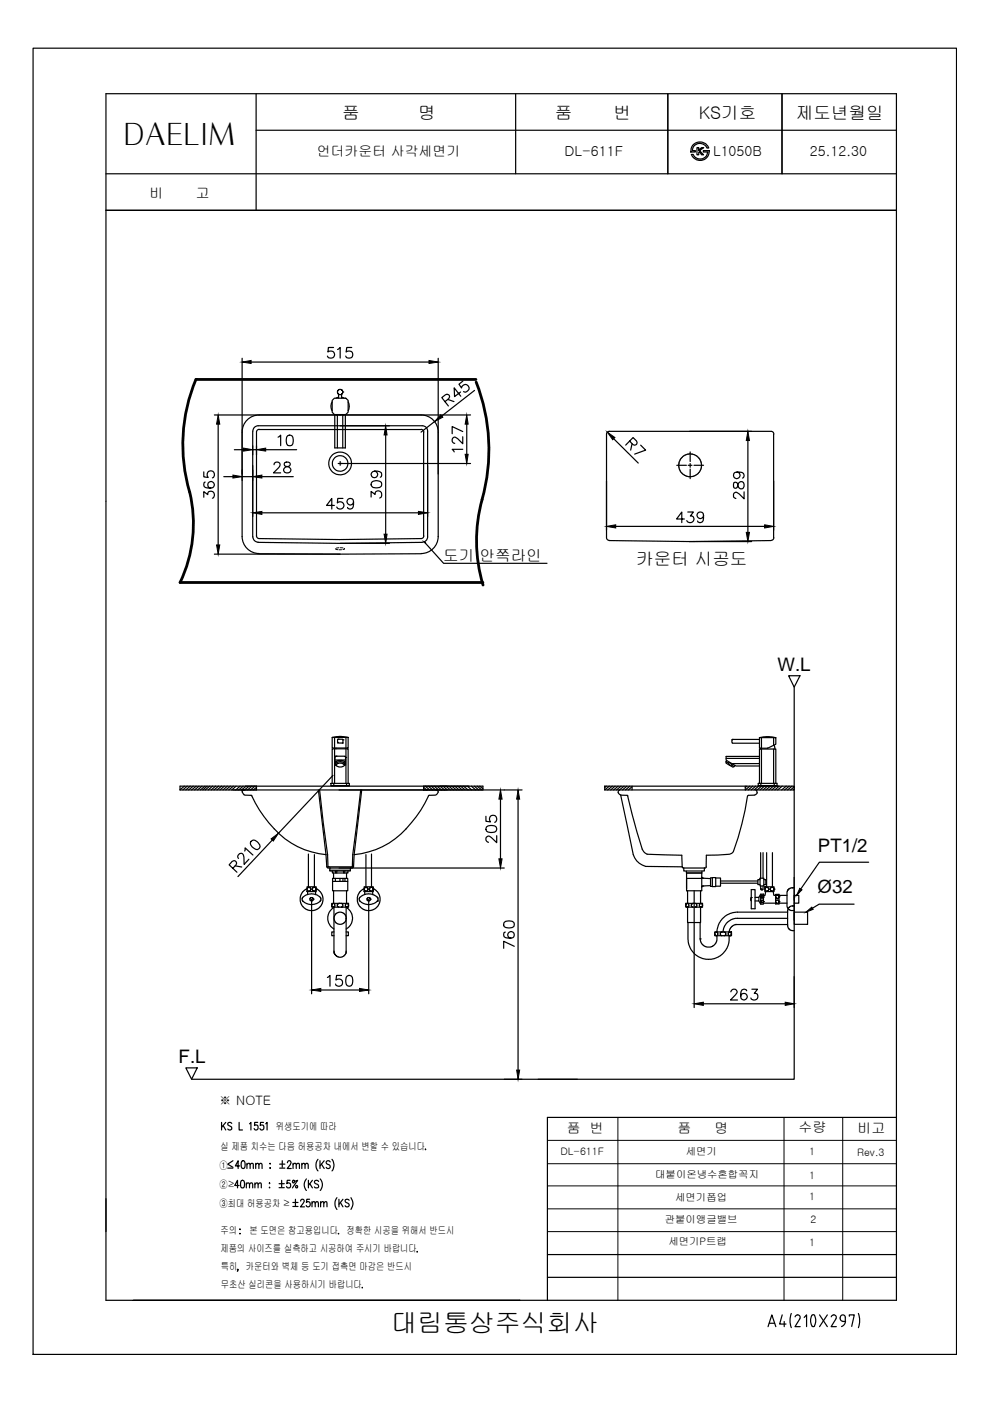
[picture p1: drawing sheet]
<svg xmlns="http://www.w3.org/2000/svg" width="210mm" height="297mm" viewBox="0 0 210 297" stroke-linecap="round" stroke-linejoin="round" font-family="sans-serif">
<!-- layer: YA -->
<g fill="none" stroke="#000" stroke-width=".25">
<path d="M7 10.2h195.8v277h-195.8zM54.3 19.9v24.7M109.3 19.9v16.9M141.6 19.9v16.9M165.8 19.9v16.9M190.1 19.9h-167.6v255.8h87.7h-81.9M22.5 36.8h167.6M54.3 27.6h135.8M146.6 32.7h.3a1.64 1.64 0 0 0 1.8 1 1.64 1.64 0 0 0 1.4-1.5h-1v-.3h1.3a1.94 1.94 0 0 1-1.6 2.1 1.94 1.94 0 0 1-2.2-1.3zM147.1 30.6a2 2 0 0 1 3.2 .8h-.3a1.65 1.65 0 0 0-1.8-1 1.65 1.65 0 0 0-1.4 1.5h.6v.3h-.9l.2-1.1zM147.8 31.3h.4v.5l.5-.5h.5l-.9 .6 .9 .9h-.5l-.4-.7-.1 .2v.5h-.4zM22.5 44.6h167.6"/>
<path d="M190.1 236.9h-74v38.8h74M116.1 270.8h74M116.1 266h74M165.8 278.8l-.5 1.9h1.4M167.8 278.5l-.3 1.5 .3 1.5M168.6 279.2a.54 .54 0 0 1 .7-.4 .54 .54 0 0 1 .3 .8l-1 1.7h1.1M170.5 279.3l.5-.5v2.5M172.1 278.9a2.31 2.31 0 0 0 0 2.2M172.1 278.9l.3-.2 .3 .2M172.7 278.9a2.31 2.31 0 0 1 0 2.2M173.8 278.8l1.6 2.5M175.4 278.8l-1.6 2.5"/>
<path d="M176.2 279.2a.54 .54 0 0 1 .8-.4 .54 .54 0 0 1 .2 .8l-1 1.7h1.1M178.1 279.3v.3M178.2 279.3a.53 .53 0 0 1 .5-.5 .53 .53 0 0 1 .5 .5M178.2 279.6v.3l.5 .2M179.2 279.3v.8M180.1 279.1v-.3h1l-.5 2.4M182 278.5l.3 1.5-.3 1.5M162.8 281.3l.8-2.5 .9 2.5M163.1 280.6h1.1M166.3 280.2v1.1M172.1 281.1l.3 .2 .3-.2M178.7 280.2h.5"/>
<path d="M179.3 280.1a1.25 1.25 0 0 1-.9 1.2"/>
</g>
<!-- layer: 002 -->
<g fill="none" stroke="#000" stroke-width=".25">
<path d="M167.2 143.3h2.4l-1.2 2.4zM38.2 167.5v-.8h64.2v.8M39.1 166.7l-.9 .7M39.7 166.7l-.9 .8M40.3 166.7l-.9 .8M41 166.7l-1 .8M41.6 166.7l-1 .8M42.2 166.7l-.9 .8M42.8 166.7l-.9 .8M43.5 166.7l-1 .8M43.9 166.7l-.9 .8M44.5 166.7l-1 .8"/>
<path d="M45.1 166.7l-1 .8M45.7 166.7l-.9 .8M46.3 166.7l-.9 .8M47 166.7l-1 .8M47.6 166.7l-1 .8M48.2 166.7l-.9 .8M48.8 166.7l-.9 .8M49.4 167.5h5M49.5 166.7l-1 .8M50.1 166.7l-1 .8M50.9 166.7l-.9 .8M51.5 166.7l-.9 .8"/>
<path d="M52.2 166.7l-1 .8M52.8 166.7l-1 .8M53.4 166.7l-.9 .8M54 166.7l-.9 .8M54.4 166.9l-.7 .6M89.8 167.5h5M89.8 167.4l.1 .1M89.8 166.9l.7 .6M90.2 166.7l.9 .8M90.8 166.7l1 .8M91.4 166.7l1 .8M92.1 166.7l.9 .8"/>
<path d="M92.7 166.7l.9 .8M93.3 166.7l1 .8M93.9 166.7l.9 .7M94.6 166.7l.9 .8M95.2 166.7l.9 .8M95.8 166.7l1 .8M96.4 166.7l1 .8M97.1 166.7l.9 .8M97.6 166.7l1 .7M98.3 166.7l1 .8M99.1 166.7l.9 .8M99.9 166.7l1 .8"/>
<path d="M100.6 166.7l.9 .8M101.2 166.7l.9 .7M101.7 166.7l.7 .5M128.2 166.7h40.2v.8h-40.2zM128.6 166.7l-.4 .3M129.2 166.7l-1 .8M129.8 166.7l-1 .8M130.4 166.7l-.9 .8M131 166.7l-.9 .8M131.7 166.7l-1 .8M132.3 166.7l-1 .8M132.9 166.7l-.9 .8"/>
<path d="M133.5 166.7l-.9 .8M134 166.8l-.8 .7M158 166.7v.8l1-.8M158.4 166.7l-.4 .3M159.6 166.7l-.9 .8M160.2 166.7l-.9 .8M160.9 166.7l-1 .8M161.5 166.7l-1 .8M162.1 166.7l-1 .8M162.7 166.7l-.9 .8M163.4 166.7l-1 .8M164 166.7l-1 .8"/>
<path d="M164.6 166.7l-1 .8M165.2 166.7l-.9 .8M165.8 166.7l-.9 .8M166.7 166.7l-1 .8M167.3 166.7l-.9 .8M167.9 166.7l-.9 .8M168.4 167.4l-.2 .1M168.4 166.8l-.8 .7M39.4 226.4h2.4l-1.2 2.4z"/>
</g>
<!-- layer: BU -->
<g fill="none" stroke="#000" stroke-width=".25">
<path d="M70.4 85.2l-.2 .7 .2 1.2M70.4 84.9l.5-.5h2.4l.5 .5v2.5l-.5 .5h-2.4l-.5-.5zM71 87.9v7.1h2.2v-7.1M71.2 87.9l.3 .1M71.5 87.9v7.1M71.8 84.2l-.6 .2M71.8 83.6v.8M72.4 84.2l.6 .2M72.4 83.6v.8M72.7 83.1h.1M72.7 87.9v7.1M73 87.9l-.3 .1"/>
<path d="M73.8 85.2l.3 .9-.3 1M70.4 156.4l1.5-.3 1.9 .3M70.4 156.4h3.4v2.2h-3.4zM70.9 156.4v2.2M70.9 158.8v7.3M71.2 158.6v.2M71.6 157.4h.1M71.6 157.4v.1h1M71.7 156.7h.9l.1 .2M71.7 156.7h.1M71.7 156.7l-.1 .1v.6M72.6 157.5h.1"/>
<path d="M72.7 156.9v.6h-.1M72.7 156.9h.1M73.3 156.4v2.2M73.3 158.7v7.4M73.7 158.6v.2M155.3 156.8h.1M155.3 156.8v.8h5.7M155.3 156.8h5.7M161 156.4l1.4-.2 2.1 .2M161 156.4h3.5v1.4l-1.7 .8h-1.8zM161.2 158.6v.2M161.4 156.4v2.2"/>
<path d="M161.4 158.8v7.3M164 156.4v1.6M164 158.8v7.3M164.1 158l.2 .8M70.2 166.1h3.9v.5h-3.9zM70.2 166.6h3.9M70.4 166.1v-7.3h3.4v7.3M70.8 166.1v.5M71 161.1h2.3M71.2 161.9l.8-.4 .6 .1 .5 .3M71.2 161.5h.1M71.2 161.5l.6-.3 1 .1 .3 .2v.7"/>
<path d="M71.2 161.5v.7l.8-.4h.5l.6 .4M71.2 160.3l-.2 .2v1.5l.4 .4 .5 .2 .8-.1 .5-.4 .1-1.5M71.2 160.3h1.9l.2 .3M71.2 160.3h.1M73.1 162.2h.1M73.3 160.6h.1M73.5 166.1v.5M153.9 161.5l.1 .3 1.4 .9 .4-.4M154 160.8h7M154.1 161.3l-.2 .2 .6 .3 .2 .4h.4l.5 .3M154.5 161.8v-.2l.8 .4-.2 .2M155.2 161.9h5.8"/>
<path d="M160.8 166.6h3.9M160.8 166.1v.6M161 166.1v-7.3h3.5v7.3M161 160.4h-7v.8l2 1.2h5M161.2 166.7h3.9M161.3 166.1v.5M164.2 166.1v.5M164.7 166.1v.6M64.2 190.3l1.1-.7 1.2-.1 1.3 .6 .3 .4v.3l-.3 .4-.7 .4-1.3 .2-.7-.2-.9-.5-.2-.3zM65.1 188.4l-.6 .4-.6 .8-.2 .7v.8l.5 1.1 .6 .6 .9 .3h.7l.9-.3 .7-.6 .4-.7 .1-1.2-.2-.7-.7-.8-.6-.4M65.1 188h1.9v1h-1.9zM65.2 189v.7"/>
<path d="M65.4 181.1v6.9M65.9 188.5h.1M66.4 190.6h.1M66.7 181.2v6.8M66.9 189v.7M67 188.5h.1M69.9 184v.7h4.4v-.7M69.9 184.5h4.4M70.3 191.5h3.6v.8h-3.6zM70.5 184.7v.4h3.3v-.4M70.5 186.2h3.2v2.7h-3.2zM70.5 186.9h3.2"/>
<path d="M70.7 191.5h.1M70.7 191.5l-.4 .3 .1 .4 .3 .1M70.7 192.3h.1M70.7 191.5l.3 .3v.4l-.3 .1M70.7 192.5l-.9 1-.3 .8v.7l.6 1.4 .7 .5M70.7 185.1v1.1M70.7 188.9v2.6M70.8 197.6h-.5v.8h.5M70.8 192.3v9.8M71.1 186.2v.7M71.1 184.7v.4M71.4 184.7v.4"/>
<path d="M71.9 191.5h.1M71.9 191.5l-.2 .1-.2 .3 .1 .3 .3 .1M72.1 186.2v.7M72.3 192.3h.1M72.3 191.5l.4 .3v.4l-.4 .1M72.7 186.2v.7M72.8 184.7v.4M73.1 184.7v.4M73.1 186.2v.7M73.4 197.6h.5v.8h-.5M73.4 192.3v9.8M73.5 192.5l.6 .4 .4 .7 .2 1.3-.4 1.3-.9 .7"/>
<path d="M73.5 185.1v1.1M73.5 188.9v2.6M73.6 192.3h.1M76.3 190.2l1.2-.6 1.1-.1 1.4 .7 .2 .2v.5l-1.1 .7-1.2 .2-.7-.2-.9-.5-.2-.3zM77.2 188.4l-.6 .4-.6 .8-.2 .7v.8l.5 1.1 .6 .6 .9 .3h.8l.8-.3 .7-.7 .4-.6 .1-1.2-.2-.7-.7-.8-.6-.4M77.2 188h1.9v1h-1.9zM77.3 189v.7M77.6 181.2v6.8M78 188.5h.1M78.5 190.6h.1M78.8 181.1v6.9M79 189v.7"/>
<path d="M79.1 188.5h.1M80 191.1h.1M145 184v.7h4.3v-.7M145.4 191.5v.8h3.6v-.8M145.5 184.7v.4h3.3v-.4M145.6 186.2h3.2v-1.1h-3.2v3.8h3.2v-2.7M145.7 191.5h.1M145.7 191.5l-.3 .3v.4l.3 .1M145.7 192.3h.1M145.7 191.5l.4 .3-.1 .4-.3 .1M145.8 192.3v3.3h2.7v-3.3M145.8 188.9v2.6"/>
<path d="M145.9 195.6v3.6l.3 1.6 1.2 1.6 1.6 .9 1.2 .1 1.3-.1 1.6-.9 .9-1 .4-.9 .2-1v-1.1M147 191.5h.1M147 191.5l-.2 .1-.3 .3 .2 .3 .3 .1M147.4 192.3h.1M147.4 191.5l.4 .3-.1 .4-.3 .1M148.4 199.1h.1M148.4 195.6v3.5M148.5 188.9v2.6M148.6 192.3h.1M148.8 185.9l.2 .3M149 187.8h.1M149 187.8l-.2 .3"/>
<path d="M149 186.2h.1M149 186.2l1.7 .1M150.7 187.8h-1.7M151 186.1h-.3v1.8h.3M151 186.1h.8v1.9h-.8zM151.5 197.6h3.6v.8h-3.6zM151.8 186.2h1v1.7h-1M151.9 197.6h.1M151.9 197.6l-.4 .2 .1 .4 .3 .2M151.9 198.4h.1M151.9 197.6l.3 .3v.3l-.3 .2M152 198.4v1l-.2 .5-.5 .6-.7 .3h-.9l-.7-.4-.3-.5-.3-.8"/>
<path d="M152.8 186.8h7.9M152.8 187.3h7.9M153.1 197.6h.1M153.1 197.6h-.2l-.2 .4 .1 .3 .3 .1M153.5 197.6l.4 .3v.3l-.4 .2M154.8 198.4h.1M155.9 196h.1M155.9 196l-.8 .5-.5 1.1M156.4 193.4h-.3a4.4 4.4 0 0 0-4.1 4.2M159.3 190.3h.1M159.3 190.3l-.1 .2 .1 .5M159.3 188.6h.8v4.1h-.8z"/>
<path d="M160.1 190.3h.8v.7h-.8M160.9 191l.4 .7M161.1 186.5h-.4v1.1h.4M161.1 186.2h.9v1.6h-.9zM161.3 188.4h.1M161.3 189.6h.6v2.1h-.6zM161.3 180.8v5.4M161.3 187.8v.6M161.3 189.6l-.4 .7M161.8 187.8l-.1 .8-.3 .1-.1-.3M161.8 180.8v5.4M161.9 191.1h.1"/>
<path d="M161.9 190.2h.1M161.9 191.5h2.6M162 186.5h.4v1.1h-.4M162.2 188h1.9v1h-1.9zM162.3 189l-.1 .8h-.3M162.5 180.8v7.2M163 188.5h.1M163.8 180.8v7.2M163.9 189l.2 .8h.4M164.1 188.5h.1M164.5 189.6h.7v2.1h-.7zM165.2 191.2h.1"/>
<path d="M165.2 190.1h.1M165.2 191.5h1.7M165.2 189.8h1.7M168 188.2h.1M168 188.2l-.7 .2-.4 .5v3.3l.4 .7 .4 .2h.7M168 188.2h.4M168 192.1l-.6 .1-.4 .6v3.5l.4 .8 1 .2M168 192.1h.1M168 192.1h.4M168.4 189.8h1v1.7h-1M168.4 193.4h2.8v2.6h-2.8zM168.4 186v9.1"/>
<path d="M70.8 201.6l.3 .9 .9 .5 .9-.3 .4-.5 .1-.6"/>
<circle cx="72.1" cy="83.1" r=".58"/>
<circle cx="65.5" cy="188.6" r=".41"/>
<circle cx="66.1" cy="190.7" r=".35"/>
<circle cx="66.6" cy="188.5" r=".41"/>
<circle cx="73.5" cy="192" r=".37"/>
<circle cx="77.6" cy="188.5" r=".39"/>
<circle cx="78.2" cy="190.7" r=".35"/>
<circle cx="78.7" cy="188.5" r=".42"/>
<circle cx="148.6" cy="192" r=".37"/>
<circle cx="154.8" cy="198" r=".37"/>
<circle cx="161.6" cy="191.1" r=".29"/>
<circle cx="161.6" cy="190.2" r=".28"/>
<circle cx="162.6" cy="188.5" r=".41"/>
<circle cx="163.7" cy="188.5" r=".4"/>
<circle cx="164.8" cy="190.1" r=".37"/>
<circle cx="164.8" cy="191.2" r=".36"/>
</g>
<!-- layer: 001 -->
<path d="M168.4 145.7v83.1h-54.3M40.6 228.8h81.8" fill="none" stroke="#000" stroke-width=".25"/>
<!-- layer: POINT -->
<circle cx="72.1" cy="194.7" r="1.29" fill="none" stroke="#000" stroke-width=".25"/>
<!-- layer: 0 -->
<g fill="none" stroke="#000" stroke-width=".25">
<path d="M51.2 167.5h.8M51.4 167.9l.4 .6M51.7 167.5l-.4 .4M53.2 168.6l.2 .2M89.8 167.5h.9M91 168.6l-.2 .2M92.5 167.5l.4 .4M92.9 167.9l-.4 .6M131.1 168l.3 .5h.2M131.4 167.5h-.1M133 168.6l.1 .2M158.7 168.6l-.2 .2"/>
<path d="M160.2 167.5h.1M160.5 168l-.2 .5h-.3M69.1 181.2l.2 2.5 .3 .3M69.5 181.2v2.6M69.5 183.7h.1M69.5 184h5.2M74.7 183.7h.1M74.8 181.2l-.1 2.6M75.1 181.2l-.1 2.5-.3 .3M144.6 181.3v2.5l.3 .2M145 184h4.3M149.8 181.3v2.5l-.3 .2"/>
<path d="M47 238v1.6M47.3 238.6l.6 1M47.9 238l-.9 1M49.1 238.2l-.5-.2a.35 .35 0 0 0-.3 .3 .35 .35 0 0 0 .2 .3l.6 .3v.5l-.3 .2-.5-.2M50.7 238v1.6h.7M52.9 238.3l.3-.3v1.6M54.6 238h-.6v.6a.48 .48 0 0 1 .6 .1 .48 .48 0 0 1 0 .7 .48 .48 0 0 1-.6 0l-.1-.1M55.9 238h-.7v.6a.48 .48 0 0 1 .6 .1 .48 .48 0 0 1 0 .7 .48 .48 0 0 1-.6 0l-.1-.1M56.3 238.3l.3-.3v1.6M48.3 247.7h1.1M49.4 246.1l-1.1 .7 1.1 .7M50.7 251.3h-.9l.6-1.1v1.7"/>
<path d="M50.8 247.2h-.9l.6-1.1v1.6M51.2 250.3l.3-.1a1.25 1.25 0 0 1 .2 1.6l-.3 .1a.87 .87 0 0 1-.4-1.3zM51.3 246.2l.3-.1a1.16 1.16 0 0 1 0 1.6h-.1a1.25 1.25 0 0 1-.2-1.5zM52.2 251.1l.3-.3 .3 .1 .1 1M52.2 250.8v1.1M52.4 246.9l.2-.3 .4 .1v1M52.4 246.6v1.1M52.9 251.1l.3-.3 .3 .1 .1 1M53 246.9l.3-.3 .4 .1v1M54 251.1l.4-.3 .3 .1v1M54 250.8v1.1M54.2 246.9l.3-.3 .3 .1 .1 1"/>
<path d="M54.2 246.6v1.1M54.7 251.1l.4-.3 .3 .1v1M54.9 246.9l.3-.3 .3 .1 .1 1M57.1 250.8v.2zM57.1 251.7v.2zM57.3 246.6v.2zM57.3 247.6v.1zM59.2 251h1.1M59.2 251.8h1.1M59.3 247.7h1.1M59.3 246.8h1.1M59.7 250.2v1.4"/>
<path d="M59.8 246.1v1.4M60.9 246.5l.2-.3a.45 .45 0 0 1 .6 .1 .45 .45 0 0 1-.2 .6l-.6 .8h.9M61.5 250.2h-.6l-.1 .8a.5 .5 0 0 1 .7 0 .5 .5 0 0 1 0 .7 .5 .5 0 0 1-.7 0v-.1M62.1 254.9h1.1M62.1 255.8h1.1M62.1 246.9l.3-.3 .4 .1v1M62.1 246.6v1.1M62.3 250.2l.1 .4-.3 .2-.1-.3 .2-.3 .4 .2 .5-.2-1.1 1.7M62.6 254.3v1.3M62.8 246.9l.3-.3 .3 .1 .1 1M63.7 254.6l.3-.3h.2l.3 .3-.2 .5-.6 .8h.8M64 246.9l.3-.3 .3 .1 .1 1"/>
<path d="M64 246.6v1.1M64.7 246.9l.3-.3 .3 .1v1M65 250a1.83 1.83 0 0 0 0 2.4M65.4 250.2v1.7M65.6 254.3h-.5l-.1 .6a.5 .5 0 0 1 .6 .1 .5 .5 0 0 1 0 .7 .5 .5 0 0 1-.6 0l-.1-.1M65.7 251l.5 .9M66.2 255.1l.2-.3 .3 .1 .1 1M66.2 254.8v1.1M66.2 250.2l-.8 1.1M66.8 255.1l.3-.3 .3 .1 .1 1M67.4 245.8a1.98 1.98 0 0 0 0 2.5M67.5 250.5a.44 .44 0 0 0-.6-.3 .44 .44 0 0 0-.1 .7l.5 .2a.45 .45 0 0 1 .2 .7 .45 .45 0 0 1-.7 0l-.1-.2"/>
<path d="M67.8 246.1v1.6M67.9 250a1.83 1.83 0 0 1 0 2.4M68 255.1l.3-.3 .3 .1 .1 1M68 254.8v1.1M68.1 246.8l.6 .9M68.7 255.1l.3-.3 .3 .1v1M68.7 246.1l-.9 1.1M70 246.4a.44 .44 0 0 0-.5-.3 .44 .44 0 0 0-.3 .4l.2 .3 .6 .3a.45 .45 0 0 1-.2 .6 .45 .45 0 0 1-.6-.2M70.4 245.8a1.98 1.98 0 0 1 0 2.5M71.4 253.9a2.03 2.03 0 0 0 0 2.5M71.9 254.3v1.6M72.2 254.9l.5 1"/>
<path d="M72.7 254.3l-.8 1M74 254.5a.45 .45 0 0 0-.5-.2 .45 .45 0 0 0-.3 .3l.1 .3 .6 .3a.38 .38 0 0 1-.2 .7l-.4-.1-.1-.2M74.4 253.9a2.03 2.03 0 0 1 0 2.5M90.2 243.6v.2l.1-.1M50.4 269.2h-.1h.1l-.1 .4M50.8 261.5h.2zM50.9 260.6v.1zM71.8 261.5h.1M76.8 272.9l-.1 .1h.2M88.5 265.3l-.1 .1h.1"/>
<circle cx="62.9" cy="251.6" r=".26"/>
</g>
<!-- layer: LINE -->
<g fill="none" stroke="#000" stroke-width=".25">
<path d="M190.1 19.9v255.8M51.3 76v37.7a3.6 3.6 0 0 0 3.6 3.7M53.2 76.8h37.8M70.7 73.7h-1.1l-.1 .9a.8 .8 0 0 1 1.3 0 .8 .8 0 0 1-.2 1.2 .8 .8 0 0 1-1.2-.3M71.6 74.1l.5-.4v2.2M74.6 73.7h-1.1l-.1 .9a.79 .79 0 0 1 1.2 0 .79 .79 0 0 1-.1 1.2 .79 .79 0 0 1-1.2-.3M92.9 76v37.7a3.6 3.6 0 0 1-3.6 3.7M45.5 88h54.3M46.3 89.9v25.6M49.7 95.3h1.9M53.6 91.4v22.4M53.6 95.3h.8"/>
<path d="M54.4 91.6v22M54.7 90.3h34.8l.8 .3 .4 .8M54.7 90.3a1.12 1.12 0 0 0-1.1 1.1M54.9 91.1h34.4M55 91l-.5 .3-.1 .3M55 88a3.6 3.6 0 0 0-3.7 3.6M56.3 95.3h6.6M58.1 98.5l.1-.3a.75 .75 0 0 1 1.1 0 .78 .78 0 0 1-.2 1l-1.1 1.1h1.5M59 92.7l.5-.4v2.2M60.4 98.1a.5 .5 0 0 0 .2 .8 .79 .79 0 0 1 .9 .3 .79 .79 0 0 1-.1 .9 .85 .85 0 0 1-1.3-.3 .9 .9 0 0 1 1.1-.9 .45 .45 0 0 0 .2-.8l-.3-.1zM61 92.4a.74 .74 0 0 1 1.1 .3 2.09 2.09 0 0 1-.2 1.7 .8 .8 0 0 1-1.1-.3 2.02 2.02 0 0 1 .2-1.7zM71.7 98.3h28.1"/>
<path d="M72.1 97.8v.9M72.1 90.3h10.5M79.4 99.9a.7 .7 0 0 1 .7 .9 .7 .7 0 0 1-1.1 .3 .7 .7 0 0 1 0-1.1 1.91 1.91 0 0 1 1.8 .2 .72 .72 0 0 1-.2 1M81.8 92.2v21.1M89.3 91l.5 .3 .1 .3M89.3 88a3.6 3.6 0 0 1 3.6 3.6M89.8 91.6v22M90.7 91.4v22.4M92.1 89.4l-2.8 2.2M94.3 85.1l.8-.5 .2-.5a.51 .51 0 0 0-.5-.5l-1.1 .7 1.4 1.8M94.9 84.7l1.4 .4M97.6 83.1l-1.2 1-.1-1.9 1.4 1.8"/>
<path d="M98.1 95.3h-2.2l.4 .5M98.1 92.6v1.5l-1.4-1.3a.51 .51 0 0 0-.5-.1 .51 .51 0 0 0-.3 .4l.1 .7 .4 .2M98.1 91.5l-2.2-1.1v1.6M98.2 80.8l-.9 .7 .6 .8a.79 .79 0 0 1 .9-.8 .79 .79 0 0 1 .6 1.1 .79 .79 0 0 1-1.1 .4M99 89.9v6.4M100.6 82.8l-6.9 5.4M128.6 92v22l.3 .5 .3 .1M129.1 91.5h34.4M129.2 91.5l-.5 .2-.1 .3M130.1 93l5.2 5.2M133.5 93.5l.7 .7a.56 .56 0 0 0 .8 0l.1-.4-.2-.3-.7-.7-1.5 1.6M134 94.1l-.3 1.3"/>
<path d="M135.8 94.4l1.1 1-2.3 .9M143.5 98.7h2M143.9 98.4v.1M143.9 98.6v.4M144 98.1v.1M144 99v.2M144 98.3l-.1 .1M144 99.2v.1M144 99.4l.1 .2M144 97.8v.3M144.1 97.7v.1M144.1 99.6l.1 .2"/>
<path d="M144.2 97.6h-.1M144.2 99.8v.1M144.3 97.4l-.1 .1M144.3 99.9v.1M144.3 97.3v.1M144.4 97.2l-.1 .1M144.5 97v.1M144.6 97h.1M144.7 96.8v.1M144.9 96.7l-.1 .1M145 96.7h-.1M145.1 96.6h-.1"/>
<path d="M145.2 96.5h-.1M145.4 96.4l-.1 .1M145.7 96.3l-.3 .1M145.8 96.3h-.1M145.9 96.3h.1M145.9 98.7h.8M146.2 91.5h13.2M146.3 95.8v2M146.3 98.3v.8M146.3 99.5v2M146.4 96.2l-.4 .1M146.5 96.2l.1 .1"/>
<path d="M146.6 96.3h.3M146.9 96.3l.2 .1M147.1 96.4h.2M147.1 98.7h2.1M147.4 96.5h.1M147.5 96.6l.2 .1M147.8 96.7l.1 .1M147.9 96.8v.1M148 96.9l.1 .1M148.1 97l.1 .1M148.2 97.1l.1 .1M148.3 97.3l.1 .2"/>
<path d="M148.4 99.9v.1M148.4 97.6h.1M148.5 99.7l-.1 .1M148.5 97.7l.1 .1M148.6 97.8v.1M148.6 99.6l-.1 .1M148.6 98l.1 .1M148.6 99.5h.1M148.7 98.1v.1M148.7 99.3l-.1 .1M148.7 98.3v.2M148.7 99v.1"/>
<path d="M148.7 99.2h.1M148.7 98.6v.3M158.6 93.4v19.5M163.5 91.5l.5 .2 .1 .3M164 92l.1 22-.3 .5-.3 .1M43.2 105.4v-1.2l.9 .7a.74 .74 0 0 1 1-.7 .74 .74 0 0 1 .2 1.2l-.3 .2M43.2 100v1.1l.9 .1a.8 .8 0 0 1 0-1.2 .8 .8 0 0 1 1.2 .1 .8 .8 0 0 1-.3 1.2M43.5 102.2a.66 .66 0 0 0-.3 .6 .66 .66 0 0 0 .4 .6 1.73 1.73 0 0 0 1.7-.2 .7 .7 0 0 0-.3-1.1 .7 .7 0 0 0-.9 .5 .7 .7 0 0 0 .6 .9M45.5 117.5h26.6M47.4 101.1h2M51.3 101.1h2.3M53.6 113.8a1.12 1.12 0 0 0 1.1 1.1"/>
<path d="M54.4 113.6l.3 .5 .2 .1M54.7 115l17.3 .2 17.5-.2M54.9 117.4h34.4M54.9 114.2l17.1 .2 17.3-.2M55.5 101.1h6.7M55.5 108.7h33.2M70.9 107.2h-1.7l1.1-1.5v2.2M72.1 115.2h10.5M72.7 105.7h-1.1l-.1 1a.8 .8 0 0 1 1.2 0 .8 .8 0 0 1-.1 1.2 .8 .8 0 0 1-1.2-.4M75 106.4a.7 .7 0 0 1-1 .6 .7 .7 0 0 1-.3-1.2 .7 .7 0 0 1 1.2 .2 2.23 2.23 0 0 1-.2 1.8 .64 .64 0 0 1-1-.2M78.7 105.4v-1.2l.8 .6a.73 .73 0 0 1 .9-.7 .73 .73 0 0 1 .5 .9l-.1 .4-.3 .2M78.8 102.2a1.66 1.66 0 0 1 2 0 .8 .8 0 0 1-.3 1.1 1.85 1.85 0 0 1-1.7-.2l-.1-.3z"/>
<path d="M89.9 113.6l-.3 .5-.3 .1M90.2 115.2l3.9 4.2h21.9M90.7 113.8a1.12 1.12 0 0 1-1.1 1.1M129.1 114.6l17.1 .2M130.5 111.6h31.6M144.3 100l.1 .1M144.4 100.2l.1 .1M144.6 100.3h.1M144.6 100.4l.1 .1M144.8 100.5l.1 .1M144.9 100.6h.1M145 100.7h.1"/>
<path d="M145.1 110h-1.6l1.1-1.4v2.2M145.1 100.8h.1M145.3 100.8l.1 .1M145.4 100.9h.1M145.5 100.9l.2 .1M145.7 101h.1M145.8 108.6h1.2l-.6 .8a.76 .76 0 0 1 .7 1.1 .76 .76 0 0 1-1.3 .2l-.2-.3M145.9 101l.1 .1M146 101.1h.1M146.2 101.1h.3M146.2 114.8h13.2M146.7 101l-.1 .1"/>
<path d="M146.8 101h.1M147 101h-.1M147.1 100.9h.1M147.4 100.8l-.2 .1M147.6 100.7l-.1 .1M147.7 100.6l-.1 .1M147.8 100.6h-.1M147.9 100.5h.1M148.1 100.3l-.1 .1M148.2 100.2l-.1 .1M148.2 100.1v.1M148.3 100v.1"/>
<path d="M149.2 109.3a.7 .7 0 0 1-1 .5 .7 .7 0 0 1-.2-1.1 .7 .7 0 0 1 1.1 .2 2.23 2.23 0 0 1-.2 1.8 .64 .64 0 0 1-1-.2M155.6 102.3a.75 .75 0 0 0 .4 1.2l.4-.3a.81 .81 0 0 1 .3-.9 .81 .81 0 0 1 .9 0 .79 .79 0 0 1 .2 .9 .79 .79 0 0 1-.8 .4 1.09 1.09 0 0 1-.6-1.1 .5 .5 0 0 0-.8-.2zM156.2 100.1a.7 .7 0 0 1 .6 1 .7 .7 0 0 1-1.1 .2 .7 .7 0 0 1 .1-1.1 2.23 2.23 0 0 1 1.8 .2 .64 .64 0 0 1-.2 1M157.8 104.3v1.5l-1.4-1.3a.51 .51 0 0 0-.6-.1 .51 .51 0 0 0-.3 .4l.1 .7 .4 .2M163.5 114.6l-17.3 .2M38.2 167.5h72.5M51.7 168.5l1.5 .1M53.2 178.4l.5-.3a1.68 1.68 0 0 1 1.4 1.4 .73 .73 0 0 1-.9 .6 1.43 1.43 0 0 1-1-1.7zM54.4 166.7v.8M57.7 178.1l-7.3 7.8M67.5 167.5l1.6 13.7a17.7 17.7 0 0 1-13.1-8l-1-1.4-1.6-3M67.8 167.4l1.7 13.8"/>
<path d="M70.6 164.4l-11.6 12.3M76.5 167.4l-1.7 13.8M76.7 167.5l-1.6 13.7a17.7 17.7 0 0 0 13.2-8l.9-1.4 1.6-3M89.8 166.7v.8M92.5 168.5l-1.5 .1M103 173.1v1l1 .2a.8 .8 0 0 1 0-1.2 .8 .8 0 0 1 1.2 .1 .8 .8 0 0 1-.3 1.1M103.2 175.3a1.85 1.85 0 0 1 2 0 .74 .74 0 0 1-.3 1.1 2.09 2.09 0 0 1-1.7-.2l-.2-.3zM105.3 177.2v1.5l-1.4-1.3a.55 .55 0 0 0-.9 .3 .75 .75 0 0 0 .5 .9h.1M106.1 169.4v12.7M109.8 169.4v57.5M131.3 167.6l-.3 .5M132.9 168.6h-1.3l2.7 12.6a3.7 3.7 0 0 0 2.6 2.5l7.7 .1"/>
<path d="M133.1 168.8a96.1 96.1 0 0 0 3.2 11.6l.9 .7 7.4 .2M134 166.7v.8M158.5 168.8a43.9 43.9 0 0 1-3.2 12l-.6 .3-4.9 .2M160 168.6h-1.3M160.3 167.6l.2 .5M160.8 166.1h3.9M49.3 184.1l.7-.7a.57 .57 0 0 0-.3-.9l-.5 .1-.6 .8 1.6 1.5M49.9 183.6l1.4 .2M50.6 182l-.2-.5 .4-.5a.55 .55 0 0 1 .8 .4l.2 1.9 1-1.1M51.9 180.4l.1-.6 1.6 1.5M66.1 190.6v20.1M69.5 183.8h5.2"/>
<path d="M69.9 184h.1M71.9 184h35M74.3 184h.1M78.2 190.6v20.1M106.9 195.6a1.73 1.73 0 0 1 2.1 0 .76 .76 0 0 1-.4 1.1 2.14 2.14 0 0 1-1.7-.3zM107.1 197.6a.68 .68 0 0 0-.2 1 1.93 1.93 0 0 0 2.1 0 .7 .7 0 0 0-.3-1 .7 .7 0 0 0-1 .4 .7 .7 0 0 0 .6 .9M144.9 184h.1M145.4 191.5h3.6M147.2 188.9v24.7M149.3 184h.2M155.9 196h11.1M156.3 194.7h10.7"/>
<path d="M156.4 193.4h10.6M68 209.9h8.2M69.4 207.2l.6-.4v2.3M72.4 206.8h-1l-.2 1a.79 .79 0 0 1 1.2-.1 .79 .79 0 0 1-.1 1.2 .79 .79 0 0 1-1.2-.3M73.6 206.9a.74 .74 0 0 1 1.1 .3 2.09 2.09 0 0 1-.2 1.8 .72 .72 0 0 1-1.1-.4 2.02 2.02 0 0 1 .2-1.7zM109 200.6l-2.2-1v1.5M149.1 212.8h17.4M155 210.3v-.1a.72 .72 0 0 1 1.1-.3 .51 .51 0 0 1 .1 .7l-1.3 1.4h1.5M158.3 210.1a.64 .64 0 0 0-1-.2 1.85 1.85 0 0 0 0 2 .7 .7 0 0 0 1.1-.3 .7 .7 0 0 0-.5-1 .7 .7 0 0 0-.9 .7M159.4 209.7h1.2l-.7 .9a.74 .74 0 0 1 .7 1 .74 .74 0 0 1-1.2 .3l-.2-.3M168.4 207.1v6.5M106.9 228.8h3.8"/>
<path d="M110.2 275.7h5.9"/>
<circle cx="72.1" cy="98.3" r="1.66"/>
<circle cx="72.1" cy="98.2" r="2.42"/>
</g>
<g fill="#000" stroke="#000" stroke-width=".21">
<path d="M51.3 76.8l1.9-.4v.7zM91 76.4l1.9 .4-1.9 .3zM46.3 88l.3 1.9h-.7zM51.6 95l2 .3-2 .3zM54.4 95.3l1.9-.3v.6zM81.8 90.3l.3 1.9h-.7zM93.5 87.9l.4 .5-1.8 1zM99 88l.3 1.9h-.7zM98.6 96.3h.7l-.3 2zM128.8 91.6l1.6 1.2-.5 .4zM158.6 91.5l.3 1.9h-.7zM45.9 115.5h.7l-.3 2z"/>
<path d="M49.4 100.7l1.9 .4-1.9 .3zM53.6 108.7l1.9-.3v.7zM53.6 101.1l1.9-.4v.7zM81.4 113.3h.7l-.3 1.9zM88.7 108.4l2 .3-2 .4zM90 114.9l.2 .3zM128.6 111.6l1.9-.3v.6zM158.2 112.9h.7l-.3 1.9zM162.1 111.3l1.9 .3-1.9 .3zM57.5 177.9l1.5-1.2-1.1 1.6zM106.1 167.5l.4 1.9h-.7zM109.8 167.5l.4 1.9h-.7z"/>
<path d="M105.8 182.1h.7l-.4 1.9zM66.1 209.9l1.9-.3v.6zM76.2 209.6l2 .3-2 .3zM147.2 212.8l1.9-.3v.7zM166.5 212.5l1.9 .3-1.9 .4zM109.5 226.9h.7l-.4 1.9z"/>
</g>
<!-- layer: CENTER -->
<path d="M156.4 194.7l-1.1 .2-1.1 .6-.6 .9-.3 1.2" fill="none" stroke="#000" stroke-width=".25"/>
<!-- layer: 1 -->
<path d="M71.1 116.3l.5 .3M71.9 116.6h.5M71.9 116.1l-.6 .1M72.2 116.1l.5 .1M73 116.3l.1 .1-.4 .1" fill="none" stroke="#000" stroke-width=".21"/>
<!-- layer: Y -->
<path d="M41.6 80.4h59.3" fill="none" stroke="#000" stroke-width=".59"/>
<!-- layer: OUTLINE -->
<path d="M41.5 80.4a36.7 36.7 0 0 0-1 25.3 28.9 28.9 0 0 1-2.3 17.8h64.2M101 81a39.9 39.9 0 0 1 .9 26.3 32.7 32.7 0 0 0 .5 16.7" fill="none" stroke="#000" stroke-width=".59"/>
<!-- layer: DIM2 -->
<path d="M169.6 188.4l.4 .3-1.1 1.1zM170.9 193.4l1.2-1.1 .3 .5z" fill="#000" stroke="#000" stroke-width=".21"/>
<path d="M181.1 191.7h-7.4l-1.4 .8M184.2 182.8h-10.5l-3.9 5.7" fill="none" stroke="#000" stroke-width=".25"/>
<!-- layer: DIM -->
<path d="M131 236.9v38.8M166.2 236.9v38.8M178.7 236.9v38.8M116.1 256.3h74M116.1 251.4h74M116.1 241.8h74M116.1 246.7h74M116.1 261.1h74" fill="none" stroke="#000" stroke-width=".21"/>
<text font-size="6.4" x="26.2" y="30.7">DAELIM</text>
<text font-size="5.5" x="82.9" y="282.4">대림통상주식회사</text>
<g font-size="3.9">
<text x="164.8" y="142.3">W.L</text>
<text x="173.4" y="180.6">PT1/2</text>
<text x="173.3" y="189.3">Ø32</text>
<text x="37.9" y="225.5">F.L</text>
</g>
<g font-size="3.7">
<text x="72.5" y="25.2">품</text>
<text x="88.7" y="25.2">명</text>
<text x="117.7" y="25.2">품</text>
<text x="130.1" y="25.2">번</text>
<text x="148.2" y="25.2">KS기호</text>
<text x="168.8" y="25.2">제도년월일</text>
<text x="134.9" y="119.7">카운터 시공도</text>
</g>
<text font-size="3.3" x="94" y="119">도기 안쪽라인</text>
<g font-size="2.9">
<text x="67.2" y="33.1">언더카운터 사각세면기</text>
<text x="119.7" y="33">DL-611F</text>
<text x="151.2" y="33">L1050B</text>
<text x="171.7" y="33">25.12.30</text>
<text x="31.7" y="42">비</text>
<text x="41.5" y="42">고</text>
<text x="120.2" y="240.2">품 번</text>
<text x="143.7" y="240.2">품</text>
<text x="151.5" y="240.2">명</text>
<text x="169.3" y="240">수량</text>
<text x="181.8" y="240.2">비고</text>
</g>
<text font-size="2.8" x="46.4" y="234.4">※ NOTE</text>
<g font-size="2.2">
<text x="58.5" y="239.6">위생도기에 따라</text>
<text x="46.7" y="243.8">실 제품 치수는 다음 허용공차 내에서 변할 수 있습니다</text>
<text x="118.8" y="245">DL-611F</text>
<text x="145.4" y="245">세면기</text>
<text x="171.6" y="244.9">1</text>
<text x="181.7" y="245.1">Rev.3</text>
<text x="46.6" y="247.7">①</text>
<text x="46.6" y="251.9">②≥</text>
<text x="138.9" y="249.7">대붙이온냉수혼합꼭지</text>
<text x="171.6" y="249.9">1</text>
<text x="46.6" y="255.9">③최대 허용공차 ≥</text>
<text x="143.2" y="254.7">세면기폽업</text>
<text x="171.6" y="254.5">1</text>
<text x="46.7" y="261.6">주의</text>
<text x="52.9" y="261.6">본 도면은 참고용입니다</text>
<text x="73.5" y="261.6">정확한 시공을 위해서 반드시</text>
<text x="141" y="259.3">관붙이앵글밸브</text>
<text x="171.8" y="259.3">2</text>
<text x="46.7" y="265.5">제품의 사이즈를 실측하고 시공하여 주시기 바랍니다</text>
<text x="46.8" y="269.3">특히</text>
<text x="52.1" y="269.3">카운터와 벽체 등 도기 접촉면 마감은 반드시</text>
<text x="141.7" y="264">세면기P트랩</text>
<text x="171.6" y="264.2">1</text>
<text x="46.8" y="273.1">무초산 실리콘을 사용하시기 바랍니다</text>
</g>
</svg>
